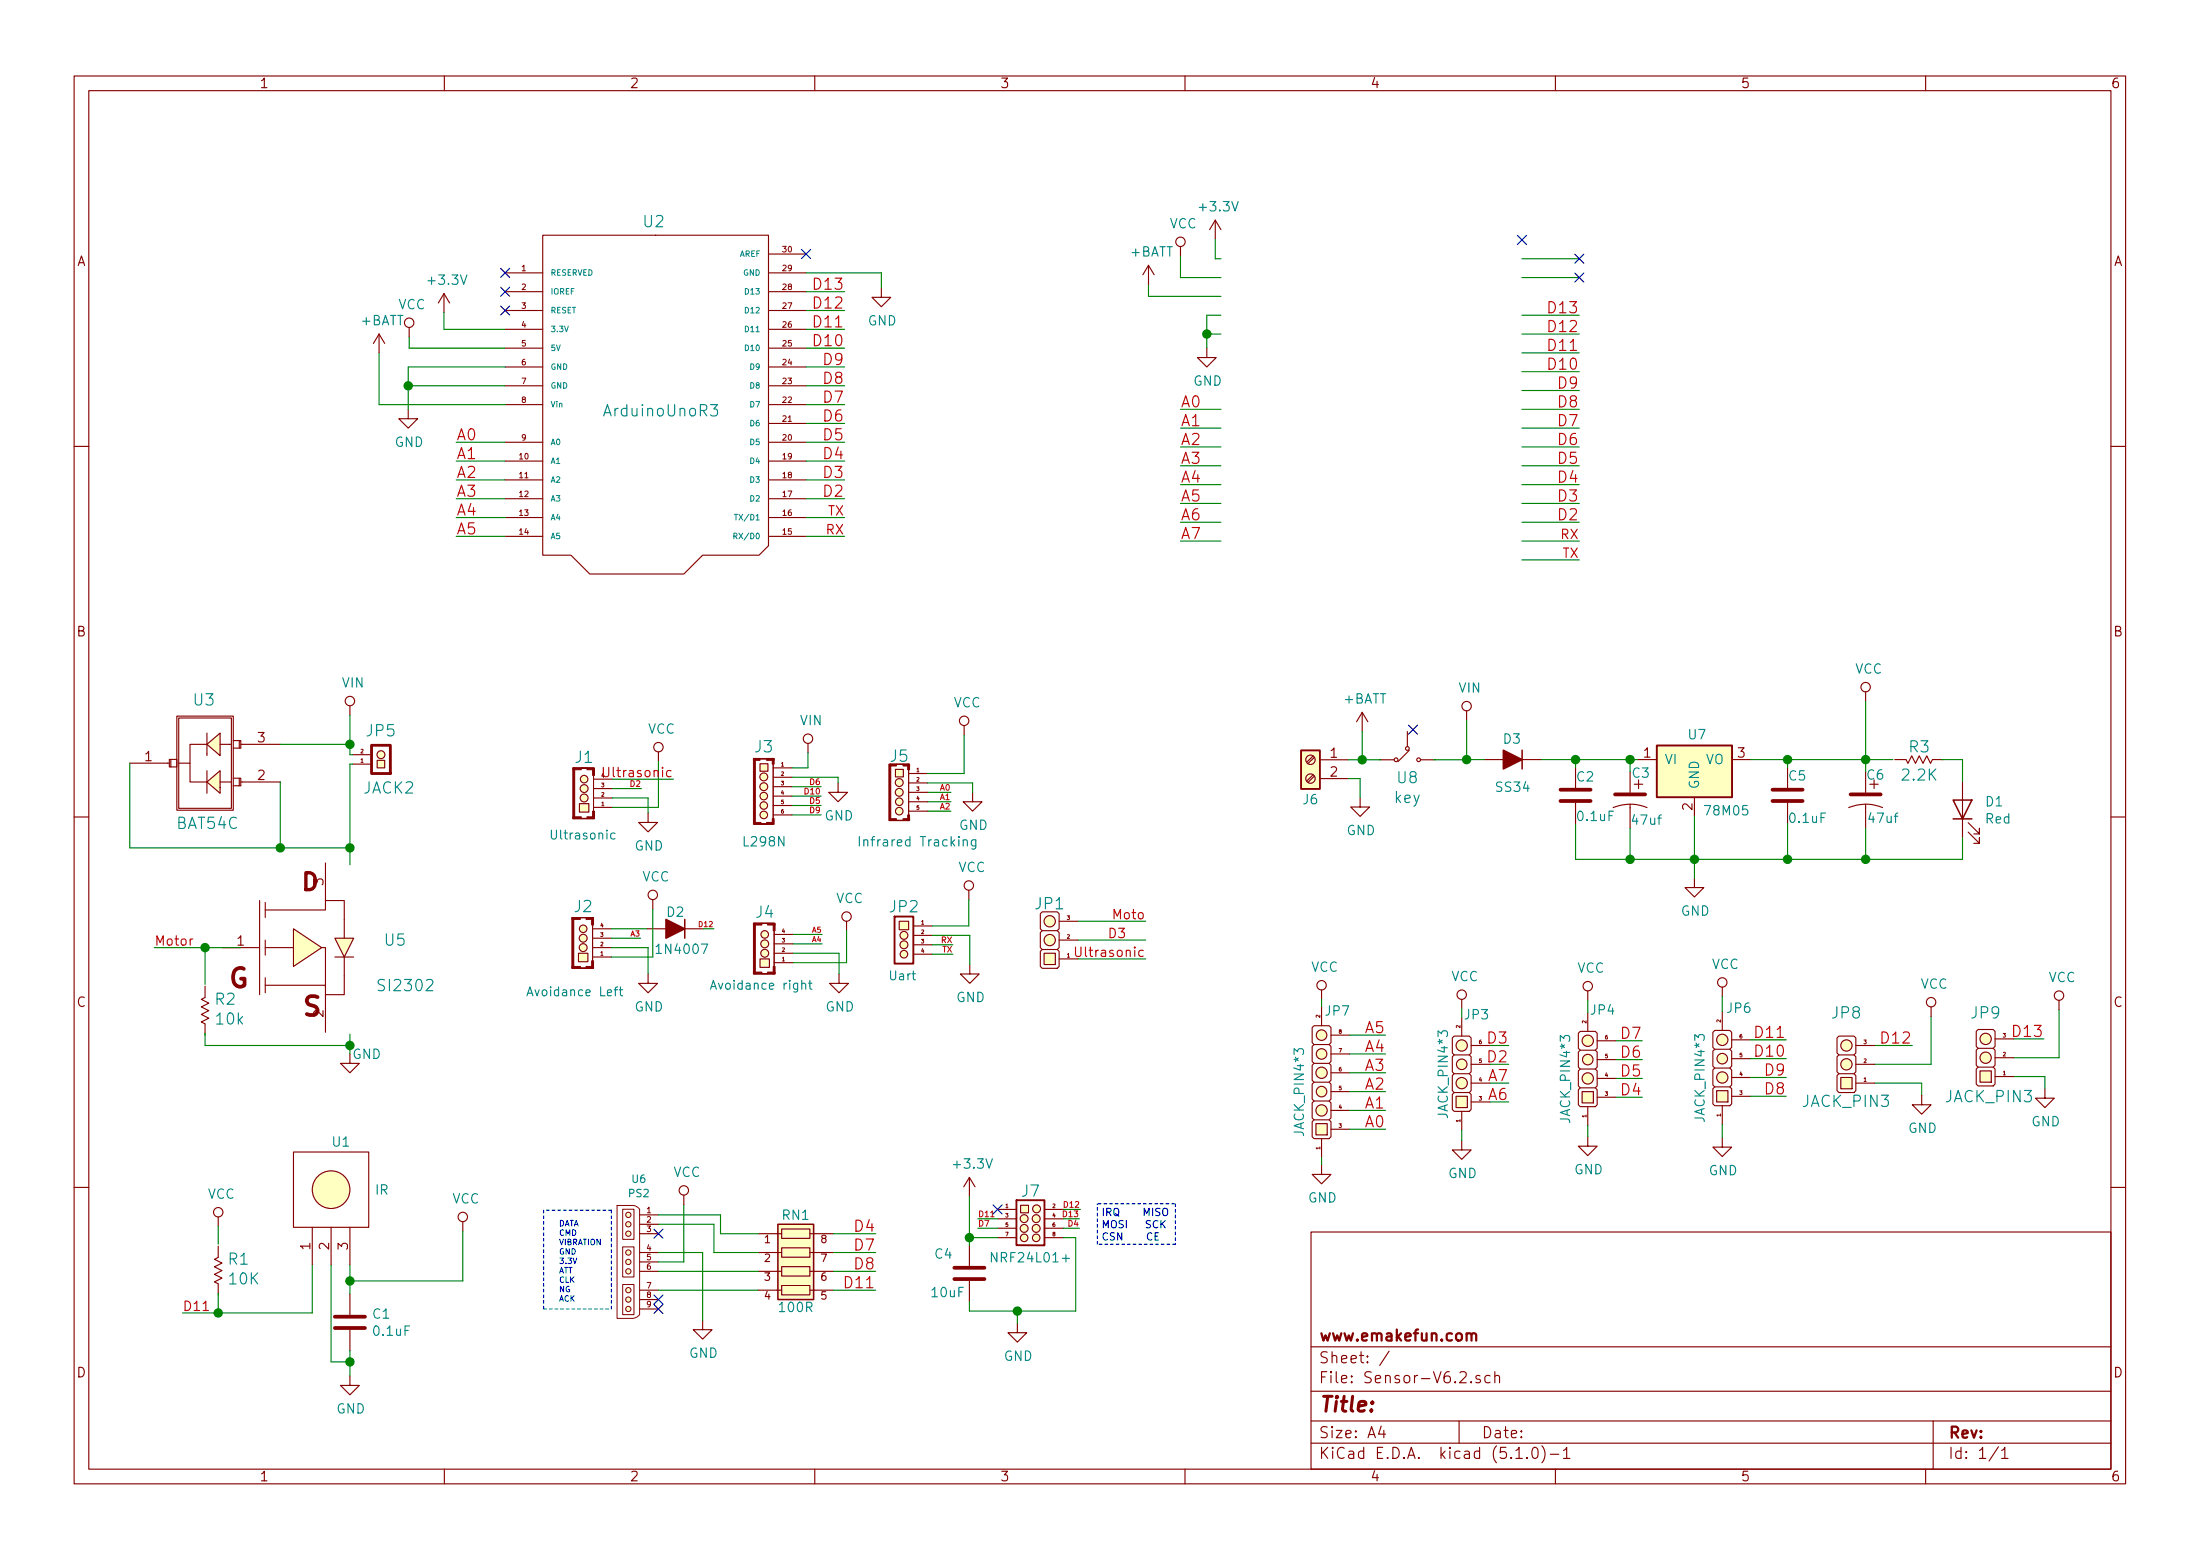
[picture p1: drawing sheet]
<svg xmlns="http://www.w3.org/2000/svg" width="297mm" height="210mm" viewBox="0 0 297 210" stroke-linecap="round" stroke-linejoin="round" font-family="sans-serif">
<g fill="none" stroke="#840000" stroke-width=".15">
<path d="M10 10.3h277v189.9h-277zM12 12.2h273v186.1h-273zM60 10.3v1.9M110 10.3v1.9M160 10.3v1.9M210 10.3v1.9M260 10.3v1.9M59.9 39.6l-.7 1.3M59.9 39.6v2.6M59.9 39.6l.8 1.3M68.2 36.8h5.1M68.2 39.4h5.1"/>
<path d="M73.3 31.7h30.5v42l-1.3 1.2h-7.6l-2.6 2.6h-12.7l-2.5-2.6h-3.8zM103.8 36.8h5M103.8 39.4h5M103.8 34.3h5M119 38.9v1.2h1.3l-1.3 1.3-1.3-1.3h1.3M155.1 35.8l-.8 1.3M155.1 35.8v2.5M155.1 35.8l.7 1.3M159.4 33.3v1.2M164.1 29.7l-.8 1.3M164.1 29.7v2.6M164.1 29.7l.7 1.3"/>
<path d="M51.2 45.1l-.8 1.2M51.2 45.1v2.5M51.2 45.1l.7 1.2M55.1 55.2v1.3h1.3l-1.3 1.3-1.3-1.3h1.3M55.2 44.2v1.3M68.2 59.7h5.1M68.2 54.6h5.1M68.2 52.1h5.1M68.2 49.5h5.1M68.2 47h5.1M68.2 44.4h5.1M68.2 41.9h5.1"/>
<path d="M103.8 59.7h5M103.8 57.1h5M103.8 54.6h5M103.8 52.1h5M103.8 49.5h5M103.8 47h5M103.8 44.4h5M103.8 41.9h5M162.9 47v1.3h1.3l-1.3 1.2-1.2-1.2h1.2M10 60.2h2M68.2 62.2h5.1M68.2 64.8h5.1"/>
<path d="M68.2 67.3h5.1M68.2 69.8h5.1M68.2 72.4h5.1M103.8 62.2h5M103.8 64.8h5M103.8 67.3h5M103.8 69.8h5M103.8 72.4h5M285 60.2h2M23.9 96.6h7.6v12.7h-7.6zM24.1 96.9h7.1v12.2h-7.1zM27.9 98.9v3.1"/>
<path d="M31.5 99.9h1v1.1h-1M32.3 99.9v1.1M47.2 95.2v1.3M130.2 97.9v1.3M183.9 96.1l-.7 1.3M183.9 96.1v2.6M183.9 96.1l.8 1.3M190 98.7v2M198 95.9v1.3M251.9 93.4v1.2M10 110.3h2M17.5 103h5.4"/>
<path d="M22.9 102.5h1v1h-1zM23.1 102.5v1M24.1 103h1.6v2.5h2.2M27.9 100.5l1.8-1.6v3.1zM27.9 105.5l1.8-1.5v3.1zM27.9 100.5h-2.2v2.5M27.9 104v3.1M29.7 105.5h1.5M29.7 100.5h1.5M31.5 105h1v1M31.5 106h.8M32.3 106h.2z"/>
<path d="M32.3 105v1M32.5 105.5h5.3M32.5 100.5h5.3M43.9 116.5v5M47.6 103.1h2.6M47.6 101.8h2.6M50.9 102.6h1v1h-1zM78.2 108.5h1.3v1.1h-1.3zM80.1 109h2.6M80.1 107.7h2.6M80.1 106.4h2.6M80.1 105.2h2.6"/>
<path d="M87.5 109.7v1.3h1.3l-1.3 1.3-1.3-1.3h1.3M88.9 101.5v1.2M102.6 103.1h1.1v1h-1.1zM104.4 103.6h2.5M104.4 104.9h2.5M104.4 106.2h2.5M104.4 107.4h2.5M104.4 108.7h2.5M104.4 110h2.5M109.1 100.3v1.3M113.2 105.7v1.2h1.2l-1.2 1.3-1.3-1.3h1.3M120.9 103.8h1.1v1h-1.1z"/>
<path d="M122.7 104.4h2.5M122.7 105.7h2.5M122.7 106.9h2.5M122.7 108.2h2.5M122.7 109.5h2.5M131.3 106.9v1.3h1.3l-1.3 1.3-1.3-1.3h1.3M177.3 104.6l-.9 .8M177.3 102l-.9 .9M177.5 104.7l-.9 .9M177.5 102.2l-.9 .8M178.2 102.5h3.8M178.2 105.1h3.8"/>
<path d="M183.6 107.6v1.3h1.3l-1.3 1.3-1.2-1.3h1.2M186.2 102.5h2M190.3 101.3l-1.6 1.5M191.8 102.5h2M200.4 102.5h7.7M212.7 103.5v2.8M212.7 108.4v2.7M217.8 109a5.9 5.9 0 0 1 4.6 0M220.1 108.5v.5zM220.1 104.2v2.8M220.1 109v2.8M221.2 102.5h2.5"/>
<path d="M228.8 118.5v1.3h1.2l-1.2 1.3-1.3-1.3h1.3M228.8 107.6v2.5M233.9 102.5h2.5M241.4 103.5v2.8M241.4 108.4v2.7M249.6 109a5.9 5.9 0 0 1 4.6 0M251.9 108.5v.5zM251.9 104.2v2.8M251.9 109v2.8M255.8 102.5h1.6l.2 .5 .5-1 .5 1 .5-1 .5 1 .5-1 .6 1 .2-.5h1.5M265 105.4v7.6M265.7 112.3l1.6 1.5v-.8v.8h-.8"/>
<path d="M265.7 111l1.6 1.5v-.7v.7h-.8M285 110.3h2M27.7 134.6l-.5 .3 1 .5-1 .5 1 .5-1 .5 1 .5-1 .5 .5 .3M27.7 133.1v1.5M27.7 138.2v1.5M30 127.9h5.1M35.1 121.5v12.7M35.8 127.9h3.8M35.8 121.8v2M35.8 126.9v2M35.8 131.9v2.1M35.8 133h8.1v6.3"/>
<path d="M39.6 125.3l3.8 2.6-3.8 2.5zM43.4 127.9h.5v5.3M43.9 121.5h2.6v5.1M43.9 121.5v1.3h-8.1M45.2 126.6h2.6l-1.3 2.6zM45.2 129.2h2.6M46.5 129.2v5h-2.6M78.1 128.6h1.3v1.2h-1.3zM80 129.2h2.5M80 127.9h2.5M80 126.6h2.5M80 125.3h2.5"/>
<path d="M87.4 125.3h7.6M87.5 131.4v1.3h1.3l-1.3 1.3-1.3-1.3h1.3M88.1 121.4v1.3M102.6 129.4h1.3v1.2h-1.3zM104.5 129.9h2.6M104.5 128.6h2.6M104.5 127.4h2.6M104.5 126.1h2.6M113.3 131.4v1.3h1.3l-1.3 1.3-1.3-1.3h1.3M114.3 124.3v1.3M121.4 124.3h1.3v1.2h-1.3zM123.3 125h2.6"/>
<path d="M123.3 126.2h2.6M123.3 127.5h2.6M123.3 128.8h2.6M130.8 120.1v1.3M130.9 130.2v1.2h1.3l-1.3 1.3-1.2-1.3h1.2M140.5 128.4l.2-.3h2l.3 .3v2l-.3 .3h-2l-.2-.3zM140.7 125.6l-.2-.3v-2l.2-.2h2l.3 .2v2l-.3 .3M140.7 128.1l-.2-.2v-2l.2-.3h2l.3 .3v2l-.3 .2M141 128.6h1.5v1.6h-1.5zM143 129.4h2.5M143 126.9h2.5M143 124.3h2.5"/>
<path d="M178.4 133.6v1.3M178.4 135.9v2.5M179.7 139.7h2.5M197.4 134.9v1.2M197.4 137.3v2.5M214.4 133.7v1.3M214.4 136.6v2.6M232.5 133.2v1.3M232.5 136.5v2.6M260.7 135.9v1.3M278 135v1.3M39.6 155.5h10.2v10.1h-10.2z"/>
<path d="M47.2 142.2v1.3h1.3l-1.3 1.3-1.2-1.3h1.2M130.9 158.9l-.8 1.3M130.9 158.9v2.5M130.9 158.9l.7 1.3M177.2 151.4l.2-.3h2.1l.2 .3v2l-.2 .3h-2.1l-.2-.3zM177.4 141l-.2-.3v-2l.2-.3h2.1l.2 .3v2l-.2 .3M177.4 143.5l-.2-.2v-2.1l.2-.2h2.1l.2 .2v2.1l-.2 .2M177.4 146l-.2-.2v-2l.2-.3h2.1l.2 .3v2l-.2 .2M177.4 148.6l-.2-.3v-2l.2-.3h2.1l.2 .3v2l-.2 .3M177.4 151.1l-.2-.2v-2.1l.2-.2h2.1l.2 .2v2.1l-.2 .2M177.7 151.6h1.5v1.6h-1.5zM178.4 157.2v1.3h1.3l-1.3 1.3-1.2-1.3h1.2"/>
<path d="M178.4 153.7v2.5M179.7 152.4h2.5M179.7 149.9h2.5M179.7 147.3h2.5M179.7 144.8h2.5M179.7 142.2h2.5M196.1 147.7l.2-.3h2.1l.2 .3v2l-.2 .3h-2.1l-.2-.3zM196.3 142.4l-.2-.3v-2l.2-.3h2.1l.2 .3v2l-.2 .3M196.3 144.9l-.2-.3v-2l.2-.2h2.1l.2 .2v2l-.2 .3M196.3 147.4l-.2-.2v-2l.2-.3h2.1l.2 .3v2l-.2 .2M196.6 147.9h1.5v1.6h-1.5zM197.4 153.9v1.3h1.2l-1.2 1.3-1.3-1.3h1.3"/>
<path d="M197.4 150v2.5M198.6 148.7h2.6M198.6 146.2h2.6M198.6 143.6h2.6M198.6 141.1h2.6M213.1 147.1l.3-.3h2l.2 .3v2l-.2 .2h-2l-.3-.2zM213.4 141.7l-.3-.2v-2.1l.3-.2h2l.2 .2v2.1l-.2 .2M213.4 144.3l-.3-.3v-2l.3-.3h2l.2 .3v2l-.2 .3M213.4 146.8l-.3-.2v-2.1l.3-.2h2l.2 .2v2.1l-.2 .2M213.6 147.3h1.5v1.5h-1.5zM214.4 153.4v1.3h1.2l-1.2 1.3-1.3-1.3h1.3M214.4 149.3v2.6"/>
<path d="M215.6 148.1h2.6M215.6 145.5h2.6M215.6 143h2.6M215.6 140.5h2.6M231.3 146.9l.2-.2h2.1l.2 .2v2.1l-.2 .2h-2.1l-.2-.2zM231.5 141.6l-.2-.3v-2l.2-.2h2.1l.2 .2v2l-.2 .3M231.5 144.1l-.2-.2v-2l.2-.3h2.1l.2 .3v2l-.2 .2M231.5 146.7l-.2-.3v-2l.2-.3h2.1l.2 .3v2l-.2 .3M231.8 147.2h1.5v1.5h-1.5zM232.5 153.5v1.3h1.3l-1.3 1.3-1.2-1.3h1.2M232.5 149.2v2.6M233.8 147.9h2.5"/>
<path d="M233.8 145.4h2.5M233.8 142.9h2.5M233.8 140.3h2.5M248 145.2l.3-.3h2l.3 .3v2l-.3 .2h-2l-.3-.2zM248.3 142.4l-.3-.3v-2l.3-.3h2l.3 .3v2l-.3 .3M248.3 144.9l-.3-.3v-2l.3-.2h2l.3 .2v2l-.3 .3M248.5 145.4h1.6v1.5h-1.6zM250.6 146.2h2.5M250.6 143.6h2.5M250.6 141.1h2.5M259.5 147.8v1.3h1.2l-1.2 1.3-1.3-1.3h1.3M266.8 144.3l.3-.3h2l.3 .3v2l-.3 .3h-2l-.3-.3z"/>
<path d="M267.1 141.5l-.3-.3v-2l.3-.3h2l.3 .3v2l-.3 .3M267.1 144l-.3-.2v-2.1l.3-.2h2l.3 .2v2.1l-.3 .2M267.3 144.5h1.6v1.5h-1.6zM269.4 145.3h2.5M269.4 142.7h2.5M269.4 140.2h2.5M276.1 146.9v1.3h1.3l-1.3 1.3-1.3-1.3h1.3M10 160.2h2M29.5 169.7l-.5 .2 1 .6-1 .5 1 .5-1 .5 1 .5-1 .5 .5 .2v1.6M29.5 164.2v1.3M29.5 168.2v1.5M42.2 165.6v5.1"/>
<path d="M44.7 165.6v5.1M47.2 165.6v5.1M47.2 174.6v2.8M47.2 179.5v2.8M62.5 164.9v1.2M86.4 164h2.5M86.4 165.2h2.5M86.4 166.5h2.5M86.4 169h2.5M86.4 170.3h2.5M86.4 171.6h2.5M86.4 174.1h2.5"/>
<path d="M86.4 175.4h2.5M86.4 176.7h2.5M92.3 161.3v1.3M94.9 178.2v1.2h1.2l-1.2 1.3-1.3-1.3h1.3M102.4 166.5h3.1M102.4 169h3.1M102.4 171.6h3.1M102.4 174.1h3.1M105.5 165.9h3.8v1.2h-3.8zM105.5 168.4h3.8v1.3h-3.8zM105.5 170.9h3.8v1.3h-3.8zM105.5 173.5h3.8v1.2h-3.8z"/>
<path d="M109.3 166.5h3.2M109.3 169h3.2M109.3 171.6h3.2M109.3 174.1h3.2M130.9 168v2.8M130.9 172.9v2.8M134.7 163.2h2.5M134.7 164.5h2.5M134.7 165.8h2.5M134.7 167h2.5M137.4 178.6v1.3h1.2l-1.2 1.2-1.3-1.2h1.3M137.8 162.7h1.1v1h-1.1z"/>
<path d="M141 163.2h2.6M141 164.5h2.6M141 165.8h2.6M141 167h2.6M177 166.3h108v32h-108zM285 160.2h2M47.2 185.7v1.3h1.3l-1.3 1.2-1.2-1.2h1.2M60 198.3v1.9M110 198.3v1.9M160 198.3v1.9M177 194.8h108M177 191.8h108"/>
<path d="M177 187.8h108M177 181.8h108M186.5 192.5l-.4 1h1M186.8 193v1M187.6 182.3l-1.3 2M197 191.8v3M198.6 186.5v.1v-.1v.1M199.8 185.7l-.3-.1-.2 .3a.48 .48 0 0 0 .5 .3l.1 .1-.1 .2-.1 .1-.4-.1M201.2 185.7a.48 .48 0 0 0-.6 0l-.1 .2 .1 .6a.48 .48 0 0 0 .6 0M201.8 185.7a.39 .39 0 0 1 .7 .1v.8M201.8 185.1v1.5M204.7 196.8h.8"/>
<path d="M206.2 196.7v.1l-.1-.1h.1v.1M207 195.4a.37 .37 0 0 1 .6 .2l.1 .3a.72 .72 0 0 1-.4 .9l-.3-.1a1.26 1.26 0 0 1 0-1.3zM208.2 195.1a1.71 1.71 0 0 1 0 2.3M209.3 196.3h1.2M210 198.3v1.9M211.1 195.8l.3-.3 .1-.2v1.5M211.1 196.8h.9M260 198.3v1.9M261 191.8v6.5M269.8 195.2l-1.2 2M270.3 195.8l.3-.3 .1-.2v1.5M270.3 196.8h.8"/>
<circle cx="159.4" cy="32.6" r=".63"/>
<circle cx="55.2" cy="43.6" r=".63"/>
<circle cx="47.2" cy="94.6" r=".63"/>
<circle cx="109.1" cy="99.7" r=".63"/>
<circle cx="130.2" cy="97.3" r=".63"/>
<circle cx="198" cy="95.3" r=".63"/>
<circle cx="251.9" cy="92.7" r=".63"/>
<circle cx="51.4" cy="101.8" r=".53"/>
<circle cx="78.9" cy="106.4" r=".53"/>
<circle cx="78.9" cy="107.7" r=".53"/>
<circle cx="78.9" cy="105.2" r=".51"/>
<circle cx="88.9" cy="100.8" r=".63"/>
<circle cx="103.1" cy="106.2" r=".53"/>
<circle cx="103.1" cy="104.8" r=".53"/>
<circle cx="103.1" cy="110" r=".51"/>
<circle cx="103.1" cy="107.4" r=".51"/>
<circle cx="103.1" cy="108.7" r=".51"/>
<circle cx="121.4" cy="106.9" r=".53"/>
<circle cx="121.4" cy="105.6" r=".53"/>
<circle cx="121.4" cy="109.5" r=".51"/>
<circle cx="121.4" cy="108.2" r=".51"/>
<circle cx="130.8" cy="119.5" r=".63"/>
<circle cx="176.9" cy="105.1" r=".63"/>
<circle cx="176.9" cy="102.5" r=".63"/>
<circle cx="188.5" cy="102.5" r=".25"/>
<circle cx="190" cy="101" r=".25"/>
<circle cx="191.5" cy="102.5" r=".25"/>
<circle cx="78.7" cy="126.6" r=".53"/>
<circle cx="78.7" cy="127.9" r=".53"/>
<circle cx="78.7" cy="125.3" r=".51"/>
<circle cx="88.1" cy="120.8" r=".63"/>
<circle cx="103.3" cy="127.4" r=".53"/>
<circle cx="103.3" cy="128.6" r=".53"/>
<circle cx="103.3" cy="126.1" r=".51"/>
<circle cx="114.3" cy="123.7" r=".63"/>
<circle cx="122" cy="126.2" r=".53"/>
<circle cx="122" cy="127.5" r=".53"/>
<circle cx="122" cy="128.8" r=".51"/>
<circle cx="141.7" cy="124.3" r=".76"/>
<circle cx="141.7" cy="126.9" r=".76"/>
<circle cx="178.4" cy="133" r=".63"/>
<circle cx="178.4" cy="139.7" r=".71"/>
<circle cx="197.4" cy="134.2" r=".63"/>
<circle cx="214.4" cy="133.1" r=".63"/>
<circle cx="232.5" cy="132.6" r=".63"/>
<circle cx="260.7" cy="135.2" r=".63"/>
<circle cx="278" cy="134.4" r=".63"/>
<circle cx="178.4" cy="144.8" r=".76"/>
<circle cx="178.4" cy="149.9" r=".76"/>
<circle cx="178.4" cy="147.3" r=".71"/>
<circle cx="178.4" cy="142.2" r=".71"/>
<circle cx="197.4" cy="141.1" r=".76"/>
<circle cx="197.4" cy="146.2" r=".76"/>
<circle cx="197.4" cy="143.6" r=".71"/>
<circle cx="214.4" cy="140.5" r=".76"/>
<circle cx="214.4" cy="145.5" r=".76"/>
<circle cx="214.4" cy="143" r=".71"/>
<circle cx="232.5" cy="140.3" r=".76"/>
<circle cx="232.5" cy="145.4" r=".76"/>
<circle cx="232.5" cy="142.9" r=".71"/>
<circle cx="249.3" cy="143.6" r=".76"/>
<circle cx="249.3" cy="141.1" r=".76"/>
<circle cx="268.1" cy="142.7" r=".76"/>
<circle cx="268.1" cy="140.2" r=".76"/>
<circle cx="29.5" cy="163.6" r=".63"/>
<circle cx="44.7" cy="160.5" r="2.54"/>
<circle cx="62.5" cy="164.2" r=".63"/>
<circle cx="92.3" cy="160.6" r=".63"/>
<circle cx="138.3" cy="165.8" r=".53"/>
<circle cx="138.3" cy="164.5" r=".53"/>
<circle cx="138.3" cy="167.1" r=".51"/>
<circle cx="139.9" cy="165.8" r=".53"/>
<circle cx="139.9" cy="164.5" r=".53"/>
<circle cx="139.9" cy="167.1" r=".51"/>
<circle cx="140" cy="163.1" r=".53"/>
</g>
<path d="M198 180.1a.41 .41 0 0 1 .7 0v.8M198.7 180.1v-.1a.37 .37 0 0 1 .6 .1v.8" fill="none" stroke="#840000" stroke-width=".3"/>
<path d="M99.1 72.4l.3-.1 .1-.3h-.4v.7M99.1 69.4h.5M99.3 72.4l.2 .3M99.4 69.4v.8" fill="none" stroke="#008484" stroke-width=".14"/>
<g fill="none" stroke="#008484" stroke-width=".15">
<path d="M95.9 54.6h1l-.5 .6h.3a.62 .62 0 0 1 0 .9h-.5l-.3-.1M83 112.5l-.3-.1-.3 .2v.4l.2 .2h.4M116 112.9v1.3M130 113.5l.1-.1a.31 .31 0 0 1 .5 .1v.7M131.7 113.3v1.2l-.2 .1-.3-.1M131.7 113.4l-.3-.1-.3 .3v.3l.2 .2h.4M82.9 133.6h.5M83.4 133.2l-.3 .1v1.1M83.6 133.6h.5M83.8 133.2v1v.1l.3 .1M95.9 133.5l.4-1.2 .4 1.2M108.3 132.8a.3 .3 0 0 1 .5 .1v.6"/>
<path d="M109.2 132.7h.4M109.3 132.3v1l.1 .1 .2 .1"/>
</g>
<g fill="none" stroke="#008400" stroke-width=".15">
<path d="M108.8 39.4h5.2M108.8 36.8h10.2v2.1M155.1 38.3v1.7h9.7M159.4 34.5v3h5.4M164.1 32.3v2.6h.7M205.5 34.9h7.7M205.5 37.5h7.7M51.2 47.6v7h17M55.1 52.1h13.1M55.2 45.5v1.5h13M59.9 42.2v2.2h8.3M61.6 59.7h6.6"/>
<path d="M68.2 49.5h-13.1v5.7M108.8 47h5.2M108.8 44.4h5.2M108.8 59.7h5.2M108.8 57.1h5.2M108.8 54.6h5.2M108.8 52.1h5.2M108.8 49.5h5.2M108.8 41.9h5.2M159.4 55.2h5.4M159.4 57.8h5.4M162.9 45.1h1.9"/>
<path d="M164.8 42.5h-1.9v4.5M205.5 42.5h7.7M205.5 45.1h7.7M205.5 47.6h7.7M205.5 50.2h7.7M205.5 52.7h7.7M205.5 55.2h7.7M205.5 57.8h7.7M61.6 67.3h6.6M61.6 69.8h6.6M61.6 72.4h6.6M61.6 64.8h6.6"/>
<path d="M61.6 62.2h6.6M108.8 67.3h5.2M108.8 69.8h5.2M108.8 72.4h5.2M108.8 64.8h5.2M108.8 62.2h5.2M159.4 60.3h5.4M159.4 62.9h5.4M159.4 65.4h5.4M159.4 67.9h5.4M159.4 70.5h5.4M159.4 73h5.4"/>
<path d="M205.5 75.6h7.7M205.5 60.3h7.7M205.5 62.9h7.7M205.5 65.4h7.7M205.5 67.9h7.7M205.5 70.5h7.7M205.5 73h7.7M47.2 96.5v5.3h.4M130.2 99.2v5.2h-5M183.9 98.7v3.8M198 97.2v5.3h-4.4M251.9 94.6v9.6"/>
<path d="M17.5 103v11.4h29.7M37.8 105.5v8.9M37.8 100.5h9.4M47.6 103.1h-.4v13.6M82.7 106.4h3.9M82.7 107.7h4.8v2M82.7 105.2h8.2M88.9 102.7v6.3h-6.2M106.9 106.2h4M106.9 110h4M106.9 108.7h4M106.9 107.4h4"/>
<path d="M106.9 104.9h6.3v.8M109.1 101.6v2h-2.2M125.2 106.9h3.2M125.2 108.2h3.2M125.2 109.5h3.2M125.2 105.7h6.1v1.2M182 102.5h4.5M182 105.1h1.6v2.5M198 102.5h2.4M208.1 102.5h13.1M212.7 102.5v1M212.7 111.1v4.9h52.3v-3"/>
<path d="M220.1 102.5v1.7M220.1 111.8v4.2M228.8 110.1v8.4M236.4 102.5h19.2M241.4 102.5v1M241.4 111.1v4.9M251.9 111.8v4.2M262.2 102.5h2.8v2.9M20.8 127.9h11.7M27.7 139.4v1.7h19.5v-1.5M27.7 127.9v4.9M82.5 127.9h5v3.5"/>
<path d="M82.5 126.6h4M82.5 125.3h4.9M88.1 122.7v6.5h-5.6M107.1 127.4h3.9M107.1 126.1h3.9M107.1 128.6h6.2v2.8M114.3 125.6v4.3h-7.2M125.9 128.8h2.8M125.9 126.2h5v4M125.9 127.5h2.8M130.8 121.4v3.6h-4.9M145.5 124.3h9.2"/>
<path d="M145.5 129.4h9.2M145.5 126.9h9.2M178.4 134.9v1M182.2 139.7h4.9M214.4 135v1.6M232.5 134.5v2M260.7 137.2v6.4h-7.6M278 136.3v6.4h-6.1M178.4 156.2v1M182.2 152.4h4.9M182.2 142.2h4.9M182.2 144.8h4.9"/>
<path d="M182.2 147.3h4.9M182.2 149.9h4.9M197.4 152.5v1.4M214.4 151.9v1.5M218.2 140.5h3.5M218.2 148.1h3.5M218.2 145.5h3.5M218.2 143h3.5M232.5 151.8v1.7M236.3 147.9h4.9M236.3 140.3h4.9M236.3 142.9h4.9"/>
<path d="M236.3 145.4h4.9M253.1 141.1h5.1M253.1 146.2h6.4v1.6M271.9 145.3h4.2v1.6M271.9 140.2h4.1M29.5 165.5v2.4M29.5 174.5v2.7M42.2 170.7v6.5h-17.6M44.7 170.7v13.1h2.5M47.2 170.7v3.9M62.5 166.1v6.8h-15.3M88.9 164h8.4v2.5h5.1"/>
<path d="M88.9 165.2h7.5v3.8h6M88.9 171.6h13.5M88.9 169h6v9.2M88.9 174.1h13.5M92.3 162.6v7.7h-3.4M112.5 171.6h5.7M112.5 169h5.7M112.5 166.5h5.7M112.5 174.1h5.7M130.9 167h3.8M130.9 161.4v6.6M132 165.8h2.7"/>
<path d="M132 164.5h2.7M137.4 176.9v1.7M143.6 167h1.6v9.9h-14.3v-1.2M143.6 165.8h2.1M143.6 164.5h2.1M143.6 163.2h2.3M47.2 182.3v3.4"/>
</g>
<g fill="#ffffc2" stroke="#ffffc2" stroke-width=".14">
<path d="M105 165.2h4.9v10.2h-4.9z"/>
<path d="M78.2 108.5h1.3v1.1h-1.3z"/>
<path d="M121.4 124.3h1.3v1.2h-1.3z"/>
<path d="M102.6 129.4h1.3v1.2h-1.3z"/>
<path d="M78.1 128.6h1.3v1.2h-1.3z"/>
<path d="M137.8 162.7h1.1v1h-1.1z"/>
<path d="M223.7 100.6h10.2v7h-10.2z"/>
<path d="M102.6 103.1h1.1v1h-1.1z"/>
<path d="M120.9 103.8h1.1v1h-1.1z"/>
<path d="M196.6 147.9h1.5v1.6h-1.5z"/>
<path d="M213.6 147.3h1.5v1.5h-1.5z"/>
<path d="M231.8 147.2h1.5v1.5h-1.5z"/>
<path d="M177.7 151.6h1.5v1.6h-1.5z"/>
<path d="M267.3 144.5h1.6v1.5h-1.6z"/>
<path d="M248.5 145.4h1.6v1.5h-1.6z"/>
<path d="M27.9 100.5l1.8-1.6v3.1z"/>
<path d="M27.9 105.5l1.8-1.5v3.1z"/>
<path d="M45.2 126.6h2.6l-1.3 2.6z"/>
<path d="M39.6 125.3l3.8 2.6-3.8 2.5z"/>
<path d="M50.9 102.6h1v1h-1z"/>
<path d="M141 128.6h1.5v1.6h-1.5z"/>
<path d="M175.7 101.3h2.5v5.2h-2.5z"/>
<circle cx="84.8" cy="176.7" r=".36"/>
<circle cx="84.8" cy="175.4" r=".36"/>
<circle cx="84.8" cy="174.1" r=".36"/>
<circle cx="84.8" cy="171.6" r=".36"/>
<circle cx="84.8" cy="170.3" r=".36"/>
<circle cx="84.8" cy="169" r=".36"/>
<circle cx="84.8" cy="166.5" r=".36"/>
<circle cx="84.8" cy="165.2" r=".36"/>
<circle cx="84.8" cy="164" r=".36"/>
<circle cx="78.9" cy="105.2" r=".51"/>
<circle cx="78.9" cy="106.4" r=".53"/>
<circle cx="78.9" cy="107.7" r=".53"/>
<circle cx="122" cy="128.8" r=".51"/>
<circle cx="122" cy="127.5" r=".53"/>
<circle cx="122" cy="126.2" r=".53"/>
<circle cx="44.7" cy="160.5" r="2.54"/>
<circle cx="103.3" cy="126.1" r=".51"/>
<circle cx="103.3" cy="127.4" r=".53"/>
<circle cx="103.3" cy="128.6" r=".53"/>
<circle cx="78.7" cy="125.3" r=".51"/>
<circle cx="78.7" cy="126.6" r=".53"/>
<circle cx="78.7" cy="127.9" r=".53"/>
<circle cx="138.3" cy="167.1" r=".51"/>
<circle cx="138.3" cy="165.8" r=".53"/>
<circle cx="138.3" cy="164.5" r=".53"/>
<circle cx="139.9" cy="167.1" r=".51"/>
<circle cx="139.9" cy="165.8" r=".53"/>
<circle cx="139.9" cy="164.5" r=".53"/>
<circle cx="140" cy="163.1" r=".53"/>
<circle cx="103.1" cy="110" r=".51"/>
<circle cx="103.1" cy="108.7" r=".51"/>
<circle cx="103.1" cy="107.4" r=".51"/>
<circle cx="103.1" cy="106.2" r=".53"/>
<circle cx="103.1" cy="104.8" r=".53"/>
<circle cx="121.4" cy="109.5" r=".51"/>
<circle cx="121.4" cy="108.2" r=".51"/>
<circle cx="121.4" cy="106.9" r=".53"/>
<circle cx="121.4" cy="105.6" r=".53"/>
<circle cx="197.4" cy="141.1" r=".76"/>
<circle cx="197.4" cy="143.6" r=".71"/>
<circle cx="197.4" cy="146.2" r=".76"/>
<circle cx="214.4" cy="140.5" r=".76"/>
<circle cx="214.4" cy="143" r=".71"/>
<circle cx="214.4" cy="145.5" r=".76"/>
<circle cx="232.5" cy="140.3" r=".76"/>
<circle cx="232.5" cy="142.9" r=".71"/>
<circle cx="232.5" cy="145.4" r=".76"/>
<circle cx="178.4" cy="139.7" r=".71"/>
<circle cx="178.4" cy="142.2" r=".71"/>
<circle cx="178.4" cy="144.8" r=".76"/>
<circle cx="178.4" cy="147.3" r=".71"/>
<circle cx="178.4" cy="149.9" r=".76"/>
<circle cx="268.1" cy="140.2" r=".76"/>
<circle cx="268.1" cy="142.7" r=".76"/>
<circle cx="249.3" cy="141.1" r=".76"/>
<circle cx="249.3" cy="143.6" r=".76"/>
<circle cx="51.4" cy="101.8" r=".53"/>
<circle cx="141.7" cy="124.3" r=".76"/>
<circle cx="141.7" cy="126.9" r=".76"/>
</g>
<g fill="none" stroke="#840000" stroke-width=".14">
<path d="M77.5 103.6h2.6v6.9h-2.6zM80.1 104.6v4.9M101.9 102.4h2.5v8.8h-2.5zM104.4 103.1v7.4M120.1 103.1h2.6v7.6h-2.6zM122.7 103.9v6.1M77.3 123.8h2.7v6.9h-2.7zM80 124.8v4.9M101.9 124.6h2.6v6.8h-2.6zM104.5 125.6v4.8M83.3 162.7h2.2l.5 .1 .4 .4v14.2l-.3 .3-.7 .2h-2.1zM84.1 173.3h1.5v4.1h-1.5z"/>
<path d="M84.1 168.3h1.5v4h-1.5zM84.1 163.2h1.5v4.1h-1.5z"/>
<circle cx="84.8" cy="164" r=".36"/>
<circle cx="84.8" cy="165.2" r=".36"/>
<circle cx="84.8" cy="166.5" r=".36"/>
<circle cx="84.8" cy="170.3" r=".36"/>
<circle cx="84.8" cy="174.1" r=".36"/>
<circle cx="84.8" cy="176.7" r=".36"/>
<circle cx="84.8" cy="169" r=".36"/>
<circle cx="84.8" cy="175.4" r=".36"/>
<circle cx="84.8" cy="171.6" r=".36"/>
</g>
<path d="M73.4 176.7h9.1M73.4 163.3v13.4M82.5 176.7v-13.4M82.5 163.3h-9.1M148.2 167.9v-5.4M148.3 162.5h10.4M158.7 167.9h-10.5M158.7 162.5v5.4" fill="none" stroke="#0000c2" stroke-width=".15" stroke-dasharray=".4 .4"/>
<path d="M205.5 101.2v2.6M263.7 108h2.5l-1.2 2.5zM263.7 110.5h2.5M92.5 124.1v2.5M105 165.2h4.9v10.2h-4.9z" fill="none" stroke="#840000" stroke-width=".2"/>
<g fill="none" stroke="#000084" stroke-width=".15">
<path d="M67.6 36.2l1.2 1.2M67.6 38.8l1.2 1.2M68.8 36.2l-1.2 1.2M68.8 38.8l-1.2 1.2M108.2 33.7l1.2 1.2M109.4 33.7l-1.2 1.2M204.9 31.8l1.2 1.2M206.1 31.8l-1.2 1.2M212.6 34.3l1.2 1.2M212.6 36.8l1.2 1.3M213.8 34.3l-1.2 1.2M213.8 36.8l-1.2 1.3"/>
<path d="M67.6 41.3l1.2 1.2M68.8 41.3l-1.2 1.2M190.2 97.9l1.2 1.2M191.4 97.9l-1.2 1.2M88.3 174.8l1.2 1.2M88.3 176l1.2 1.3M88.3 165.9l1.2 1.2M89.5 174.8l-1.2 1.2M89.5 176l-1.2 1.3M89.5 165.9l-1.2 1.2M134.1 162.6l1.2 1.2M135.3 162.6l-1.2 1.2"/>
</g>
<g fill="#840000" stroke="#840000" stroke-width=".14">
<path d="M77.3 103.6h1.2v.3h-1.2z"/>
<path d="M77.3 103.6h.3v6.9h-.3z"/>
<path d="M78.5 110.4l.8 .1z"/>
<path d="M77.3 110.2h1.2v.3h-1.2z"/>
<path d="M79.2 103.6h1.1v.3h-1.1z"/>
<path d="M79.2 110.2h1.1v.3h-1.1z"/>
<path d="M80 103.8h.3v.8h-.3z"/>
<path d="M80 109.5h.3v1h-.3z"/>
<path d="M101.7 124.6h1.2v.2h-1.2z"/>
<path d="M101.7 124.6h.3v6.8h-.3z"/>
<path d="M102.8 131.4h.9z"/>
<path d="M101.7 131.2h1.2v.2h-1.2z"/>
<path d="M103.6 124.6h1v.2h-1z"/>
<path d="M103.6 131.2h1v.2h-1z"/>
<path d="M104.4 124.7h.2v.9h-.2z"/>
<path d="M104.4 130.4h.2v1h-.2z"/>
<path d="M77.2 123.8h1.2v.3h-1.2z"/>
<path d="M77.2 123.8h.3v6.9h-.3z"/>
<path d="M78.3 130.6l.8 .1z"/>
<path d="M77.2 130.4h1.2v.3h-1.2z"/>
<path d="M79.1 123.8h1v.3h-1z"/>
<path d="M79.1 130.4h1v.3h-1z"/>
<path d="M79.9 123.9h.2v.9h-.2z"/>
<path d="M79.9 129.7h.2v1h-.2z"/>
<path d="M101.7 102.4h.3v8.8h-.3z"/>
<path d="M101.9 111h.8v.2h-.8z"/>
<path d="M102.6 102.4h.9z"/>
<path d="M101.7 102.4h.9v.2h-.9z"/>
<path d="M102.7 111.2h.9z"/>
<path d="M103.5 111h.9v.2h-.9z"/>
<path d="M104.3 110.5h.2v.7h-.2z"/>
<path d="M104.3 102.4h.2v.7h-.2z"/>
<path d="M103.5 102.4h1v.2h-1z"/>
<path d="M120 103.1h.3v7.6h-.3z"/>
<path d="M120.1 110.5h.9v.2h-.9z"/>
<path d="M121 110.7h.9z"/>
<path d="M121.9 110.5h.9v.2h-.9z"/>
<path d="M122.6 110h.2v.7h-.2z"/>
<path d="M122.6 103.1h.2v.8h-.2z"/>
</g>
<path d="M175.7 101.3h2.5v5.2h-2.5zM223.7 100.6h10.2v7h-10.2zM120.8 123.7h2.5v6.3h-2.5zM137.3 162h3.7v6.1l-3.8-.1z" fill="none" stroke="#840000" stroke-width=".25"/>
<path d="M210.7 108.1h4.1M210.7 106.6h4.1M218.1 107.2h4M239.3 108.1h4.1M239.3 106.6h4.1M249.9 107.2h4M45.2 179.2h4.1M45.2 177.7h4.1M128.9 172.6h4M128.9 171.1h4" fill="none" stroke="#840000" stroke-width=".51"/>
<g fill="#008400" stroke="#008400" stroke-width=".25">
<circle cx="47.2" cy="183.8" r=".51"/>
<circle cx="55.1" cy="52.1" r=".51"/>
<circle cx="241.4" cy="116" r=".51"/>
<circle cx="251.9" cy="116" r=".51"/>
<circle cx="251.9" cy="102.5" r=".51"/>
<circle cx="241.4" cy="102.5" r=".51"/>
<circle cx="29.5" cy="177.2" r=".51"/>
<circle cx="47.2" cy="172.9" r=".51"/>
<circle cx="228.8" cy="116" r=".51"/>
<circle cx="137.4" cy="176.9" r=".51"/>
<circle cx="130.9" cy="167" r=".51"/>
<circle cx="162.9" cy="45.1" r=".51"/>
<circle cx="47.2" cy="141.1" r=".51"/>
<circle cx="27.7" cy="127.9" r=".51"/>
<circle cx="37.8" cy="114.4" r=".51"/>
<circle cx="47.2" cy="100.5" r=".51"/>
<circle cx="47.2" cy="114.4" r=".51"/>
<circle cx="220.1" cy="116" r=".51"/>
<circle cx="220.1" cy="102.5" r=".51"/>
<circle cx="212.7" cy="102.5" r=".51"/>
<circle cx="198" cy="102.5" r=".51"/>
<circle cx="183.9" cy="102.5" r=".51"/>
</g>
<path d="M133.8 164.2h.4" fill="none" stroke="#c20000" stroke-width=".14"/>
<path d="M154.5 164.1v-1l.3 .7 .3-.7v1M155.5 166.4a.47 .47 0 0 0-.6 .4 .47 .47 0 0 0 .4 .6l.2-.1M155.6 163.1v1M156 166.8h.3M156.4 166.4h-.4v1h.4M156.6 163.1h-.4h-.1v.3l.4 .2 .1 .2-.2 .3-.4-.1M156.7 164.7v1M156.9 165.1l.4 .6M157 163.2l.2-.1a.35 .35 0 0 1 .5 .3v.3a.33 .33 0 0 1-.4 .4 .33 .33 0 0 1-.3-.4zM157.3 164.7l-.6 .6" fill="none" stroke="#0000c2" stroke-width=".15"/>
<path d="M50.2 100.6h2.5v3.8h-2.5z" fill="none" stroke="#840000" stroke-width=".38"/>
<g fill="#840000" stroke="#840000" stroke-width=".2">
<path d="M89.9 124.1l2.6 1.2-2.6 1.3z"/>
<path d="M203 101.2l2.5 1.3-2.5 1.3z"/>
</g>
<path d="M81.5 103.6v1l.2 .2h.3l.2-.2v-1M26 126.7l-.2 .1-.1 .1M145.2 127.8v1l.3 .3h.2l.2-.3v-1" fill="none" stroke="#c20000" stroke-width=".15"/>
<g font-size="3.5" fill="#840000">
<text x="30.9" y="133.3">G</text>
<text x="41" y="137.1">S</text>
</g>
<text font-size="3.2" fill="#840000" x="40.8" y="120.2">D</text>
<text font-size="2.8" fill="#840000" x="178" y="190.5">Title:</text>
<g font-size="2.1" fill="#008484">
<text x="86.9" y="30.7">U2</text>
<text x="81.8" y="56.2">ArduinoUnoR3</text>
<text x="26.2" y="95.2">U3</text>
<text x="49.5" y="99.4">JP5</text>
<text x="102" y="101.5">J3</text>
<text x="257.8" y="101.5">R3</text>
<text x="49" y="107.1">JACK2</text>
<text x="77.7" y="103">J1</text>
<text x="120.2" y="102.8">J5</text>
<text x="188.7" y="105.7">U8</text>
<text x="256.9" y="105.4">2.2K</text>
<text x="23.9" y="111.9">BAT54C</text>
<text x="188.3" y="108.4">key</text>
<text x="77.6" y="123.1">J2</text>
<text x="102.1" y="123.9">J4</text>
<text x="120.2" y="123.1">JP2</text>
<text x="139.8" y="122.7">JP1</text>
<text x="52" y="127.6">U5</text>
<text x="29.1" y="135.6">R2</text>
<text x="51.4" y="133.8">SI2302</text>
<text x="247.4" y="137.5">JP8</text>
<text x="266.2" y="137.5">JP9</text>
<text x="29.3" y="138.3">10k</text>
<text x="243.4" y="149.4">JACK_PIN3</text>
<text x="262.7" y="148.8">JACK_PIN3</text>
<text x="138" y="161.5">J7</text>
<text x="30.9" y="170.7">R1</text>
<text x="31" y="173.3">10K</text>
</g>
<g font-size="2.1" fill="#c20000">
<text x="110.2" y="41.7">D12</text>
<text x="110.2" y="39.1">D13</text>
<text x="110.2" y="44.2">D11</text>
<text x="110.2" y="46.7">D10</text>
<text x="209.4" y="47.4">D11</text>
<text x="209.4" y="44.8">D12</text>
<text x="209.4" y="42.3">D13</text>
<text x="111.4" y="51.8">D8</text>
<text x="111.4" y="49.3">D9</text>
<text x="209.4" y="49.9">D10</text>
<text x="210.6" y="52.4">D9</text>
<text x="61.6" y="59.4">A0</text>
<text x="111.4" y="59.4">D5</text>
<text x="111.4" y="56.9">D6</text>
<text x="111.4" y="54.4">D7</text>
<text x="159.4" y="55">A0</text>
<text x="159.4" y="57.5">A1</text>
<text x="210.6" y="57.5">D7</text>
<text x="210.6" y="55">D8</text>
<text x="61.6" y="62">A1</text>
<text x="61.6" y="64.5">A2</text>
<text x="111.4" y="64.5">D3</text>
<text x="111.4" y="62">D4</text>
<text x="159.4" y="60.1">A2</text>
<text x="159.4" y="62.6">A3</text>
<text x="159.4" y="65.1">A4</text>
<text x="210.6" y="65.1">D4</text>
<text x="210.6" y="62.6">D5</text>
<text x="210.6" y="60.1">D6</text>
<text x="61.6" y="67.1">A3</text>
<text x="61.6" y="69.6">A4</text>
<text x="111.4" y="67.1">D2</text>
<text x="159.4" y="67.7">A5</text>
<text x="159.4" y="70.2">A6</text>
<text x="210.6" y="70.2">D2</text>
<text x="210.6" y="67.7">D3</text>
<text x="61.6" y="72.1">A5</text>
<text x="159.4" y="72.8">A7</text>
<text x="184.4" y="142">A4</text>
<text x="184.4" y="139.4">A5</text>
<text x="201" y="143.4">D2</text>
<text x="201" y="140.8">D3</text>
<text x="219.1" y="142.7">D6</text>
<text x="219.1" y="140.2">D7</text>
<text x="237.3" y="142.6">D10</text>
<text x="237.3" y="140.1">D11</text>
<text x="254.4" y="140.8">D12</text>
<text x="272.1" y="139.9">D13</text>
<text x="184.4" y="149.6">A1</text>
<text x="184.4" y="147.1">A2</text>
<text x="184.4" y="144.5">A3</text>
<text x="201" y="148.5">A6</text>
<text x="201" y="145.9">A7</text>
<text x="219.1" y="147.8">D4</text>
<text x="219.1" y="145.3">D5</text>
<text x="238.5" y="147.7">D8</text>
<text x="238.5" y="145.2">D9</text>
<text x="184.4" y="152.1">A0</text>
<text x="115.6" y="166.2">D4</text>
<text x="114.4" y="173.9">D11</text>
<text x="115.6" y="168.8">D7</text>
<text x="115.6" y="171.3">D8</text>
</g>
<g font-size="2.1" fill="#840000">
<text x="220.6" y="106.5">+</text>
<text x="252.4" y="106.5">+</text>
<text x="178" y="184">Sheet: /</text>
<text x="178" y="181">www.emakefun.com</text>
<text x="178" y="186.7">File: Sensor-V6.2.sch</text>
<text x="178" y="196.9">KiCad E.D.A. kicad (5.1.0)-1</text>
<text x="178" y="194.1">Size: A4</text>
<text x="200" y="194.1">Date:</text>
<text x="263" y="194.1">Rev:</text>
<text x="263" y="196.9">Id: 1/1</text>
</g>
<g font-size="1.8" fill="#840000">
<text x="35" y="11.9">1</text>
<text x="85" y="11.9">2</text>
<text x="135" y="11.9">3</text>
<text x="185" y="11.9">4</text>
<text x="235" y="11.9">5</text>
<text x="285" y="11.9">6</text>
<text x="10.4" y="35.9">A</text>
<text x="285.4" y="35.9">A</text>
<text x="10.4" y="85.9">B</text>
<text x="285.4" y="85.9">B</text>
<text x="34.8" y="100.2">3</text>
<text x="19.6" y="102.7">1</text>
<text x="34.8" y="105.3">2</text>
<text x="179.6" y="102.3">1</text>
<text x="179.6" y="104.8">2</text>
<text x="221.9" y="102.3">1</text>
<text x="234.6" y="102.3">3</text>
<text x="228.5" y="109.3" transform="rotate(-90 228.5 109.3)">2</text>
<text x="43.7" y="119.5" transform="rotate(-90 43.7 119.5)">3</text>
<text x="32" y="127.6">1</text>
<text x="10.4" y="135.9">C</text>
<text x="43.7" y="137.3" transform="rotate(-90 43.7 137.3)">2</text>
<text x="285.4" y="135.9">C</text>
<text x="41.9" y="168.7" transform="rotate(-90 41.9 168.7)">1</text>
<text x="44.4" y="168.7" transform="rotate(-90 44.4 168.7)">2</text>
<text x="47" y="168.7" transform="rotate(-90 47 168.7)">3</text>
<text x="10.4" y="185.9">D</text>
<text x="285.4" y="185.9">D</text>
<text x="35" y="199.9">1</text>
<text x="85" y="199.9">2</text>
<text x="135" y="199.9">3</text>
<text x="185" y="199.9">4</text>
<text x="235" y="199.9">5</text>
<text x="285" y="199.9">6</text>
</g>
<g font-size="1.8" fill="#008484">
<text x="162.1" y="28.5">+3.3V</text>
<text x="152.6" y="34.6">+BATT</text>
<text x="157.9" y="30.8">VCC</text>
<text x="53.8" y="41.8">VCC</text>
<text x="58" y="38.4">+3.3V</text>
<text x="48.7" y="43.9">+BATT</text>
<text x="117.2" y="43.9">GND</text>
<text x="161.1" y="52.1">GND</text>
<text x="53.3" y="60.3">GND</text>
<text x="46.2" y="92.8">VIN</text>
<text x="128.8" y="95.5">VCC</text>
<text x="181.4" y="95">+BATT</text>
<text x="197" y="93.5">VIN</text>
<text x="250.5" y="90.9">VCC</text>
<text x="87.5" y="99">VCC</text>
<text x="108.1" y="97.9">VIN</text>
<text x="203" y="100.4">D3</text>
<text x="228" y="99.8">U7</text>
<text x="202.1" y="106.9">SS34</text>
<text x="212.9" y="105.5">C2</text>
<text x="220.4" y="105">C3</text>
<text x="224.7" y="103.1">VI</text>
<text x="229.4" y="106.6" transform="rotate(-90 229.4 106.6)">GND</text>
<text x="230.3" y="103.1">VO</text>
<text x="241.6" y="105.4">C5</text>
<text x="252.1" y="105.2">C6</text>
<text x="111.3" y="110.7">GND</text>
<text x="129.5" y="112">GND</text>
<text x="176" y="108.6">J6</text>
<text x="181.8" y="112.7">GND</text>
<text x="213.1" y="110.8">0.1uF</text>
<text x="220.5" y="111.3">47uf</text>
<text x="230.4" y="110.1">78M05</text>
<text x="241.7" y="111.1">0.1uF</text>
<text x="252.4" y="111.1">47uf</text>
<text x="268.1" y="111.1">Red</text>
<text x="268.1" y="108.8">D1</text>
<text x="85.7" y="114.8">GND</text>
<text x="86.7" y="119">VCC</text>
<text x="100.5" y="114.2">L298N</text>
<text x="116.7" y="114.2">Infrared Tracking</text>
<text x="129.4" y="117.7">VCC</text>
<text x="90.1" y="123.7">D2</text>
<text x="112.9" y="121.9">VCC</text>
<text x="226.9" y="123.6">GND</text>
<text x="89" y="128.7">1N4007</text>
<text x="177" y="131.2">VCC</text>
<text x="213" y="131.3">VCC</text>
<text x="231.1" y="130.8">VCC</text>
<text x="85.7" y="136.5">GND</text>
<text x="111.5" y="136.5">GND</text>
<text x="129.1" y="135.2">GND</text>
<text x="179" y="137.1">JP7</text>
<text x="195.9" y="132.4">VCC</text>
<text x="214.8" y="137">JP4</text>
<text x="233.2" y="136.7">JP6</text>
<text x="259.3" y="133.4">VCC</text>
<text x="276.6" y="132.6">VCC</text>
<text x="44.9" y="154.8">U1</text>
<text x="176.1" y="153.1" transform="rotate(-90 176.1 153.1)">JACK_PIN4*3</text>
<text x="195.5" y="150.6" transform="rotate(-90 195.5 150.6)">JACK_PIN4*3</text>
<text x="212" y="151.3" transform="rotate(-90 212 151.3)">JACK_PIN4*3</text>
<text x="230.2" y="151.1" transform="rotate(-90 230.2 151.1)">JACK_PIN4*3</text>
<text x="257.6" y="152.9">GND</text>
<text x="274.3" y="152">GND</text>
<text x="28" y="161.8">VCC</text>
<text x="50.7" y="161.2">IR</text>
<text x="90.9" y="158.8">VCC</text>
<text x="128.9" y="157.7">+3.3V</text>
<text x="195.5" y="159">GND</text>
<text x="212.5" y="158.5">GND</text>
<text x="230.7" y="158.6">GND</text>
<text x="61.1" y="162.4">VCC</text>
<text x="105.7" y="164.6">RN1</text>
<text x="176.6" y="162.3">GND</text>
<text x="126.3" y="169.9">C4</text>
<text x="134.3" y="170.4">NRF24L01+</text>
<text x="50.4" y="178">C1</text>
<text x="105.3" y="177.1">100R</text>
<text x="125.9" y="175.1">10uF</text>
<text x="50.5" y="180.3">0.1uF</text>
<text x="93" y="183.3">GND</text>
<text x="135.5" y="183.7">GND</text>
<text x="45.4" y="190.8">GND</text>
</g>
<g font-size="1.8" fill="#c20000">
<text x="111.8" y="69.6">TX</text>
<text x="111.6" y="72.1">RX</text>
<text x="210.8" y="72.8">RX</text>
<text x="211" y="75.3">TX</text>
<text x="82.3" y="104.9">Ultrasonic</text>
<text x="150.5" y="124.1">Moto</text>
<text x="20.8" y="127.6">Motor</text>
<text x="146" y="129.2">Ultrasonic</text>
<text x="149.9" y="126.6">D3</text>
<text x="24.6" y="176.9">D11</text>
</g>
<g font-size="1.8" fill="#008400">
<text x="197.8" y="137.6">JP3</text>
<text x="47.6" y="142.9">GND</text>
</g>
<g font-size="1.7" fill="#008484">
<text x="74.7" y="113.3">Ultrasonic</text>
<text x="71.7" y="134.4">Avoidance Left</text>
<text x="96.5" y="133.5">Avoidance right</text>
<text x="120.2" y="132.3">Uart</text>
</g>
<g font-size="1.4" fill="#008484">
<text x="84.9" y="161.6">PS2</text>
<text x="85.4" y="159.6">U6</text>
</g>
<g font-size="1.4" fill="#840000">
<text x="103.3" y="167.8">1</text>
<text x="110.9" y="167.8">8</text>
<text x="103.3" y="170.3">2</text>
<text x="103.3" y="172.8">3</text>
<text x="110.9" y="172.8">6</text>
<text x="110.9" y="170.3">7</text>
<text x="103.3" y="175.4">4</text>
<text x="110.9" y="175.4">5</text>
</g>
<g font-size="1.4" fill="#0000c2">
<text x="148.7" y="164.1">IRQ</text>
<text x="148.7" y="165.8">MOSI</text>
<text x="148.7" y="167.4">CSN</text>
<text x="153.3" y="165.8">SCK</text>
</g>
<g font-size="1.1" fill="#008484">
<text x="99.8" y="34.7">AREF</text>
<text x="74.3" y="37.2">RESERVED</text>
<text x="74.3" y="39.7">IOREF</text>
<text x="100.4" y="37.2">GND</text>
<text x="100.8" y="39.7">D13</text>
<text x="74.3" y="42.3">RESET</text>
<text x="74.3" y="44.8">3.3V</text>
<text x="74.3" y="47.4">5V</text>
<text x="100.8" y="47.4">D10</text>
<text x="100.8" y="44.8">D11</text>
<text x="100.8" y="42.3">D12</text>
<text x="74.3" y="49.9">GND</text>
<text x="74.3" y="52.4">GND</text>
<text x="101.4" y="52.4">D8</text>
<text x="101.4" y="49.9">D9</text>
<text x="74.3" y="55">Vin</text>
<text x="101.4" y="57.5">D6</text>
<text x="101.4" y="55">D7</text>
<text x="74.3" y="62.6">A1</text>
<text x="74.3" y="65.1">A2</text>
<text x="74.3" y="60.1">A0</text>
<text x="101.4" y="65.1">D3</text>
<text x="101.4" y="62.6">D4</text>
<text x="101.4" y="60.1">D5</text>
<text x="74.3" y="67.7">A3</text>
<text x="74.3" y="70.2">A4</text>
<text x="99.7" y="70.2">TX/D1</text>
<text x="101.4" y="67.7">D2</text>
<text x="74.3" y="72.8">A5</text>
<text x="99.6" y="72.8">RX/D0</text>
</g>
<g font-size="1.1" fill="#840000">
<text x="105.7" y="34.1">30</text>
<text x="70.5" y="36.6">1</text>
<text x="70.5" y="39.1">2</text>
<text x="70.5" y="41.7">3</text>
<text x="105.7" y="41.7">27</text>
<text x="105.7" y="39.1">28</text>
<text x="105.7" y="36.6">29</text>
<text x="70.5" y="44.2">4</text>
<text x="70.5" y="46.8">5</text>
<text x="105.7" y="46.8">25</text>
<text x="105.7" y="44.2">26</text>
<text x="70.5" y="49.3">6</text>
<text x="70.5" y="51.8">7</text>
<text x="105.7" y="51.8">23</text>
<text x="105.7" y="49.3">24</text>
<text x="70.5" y="54.4">8</text>
<text x="70.5" y="59.5">9</text>
<text x="105.7" y="59.5">20</text>
<text x="105.7" y="56.9">21</text>
<text x="105.7" y="54.4">22</text>
<text x="70.2" y="62">10</text>
<text x="70.2" y="64.5">11</text>
<text x="105.7" y="64.5">18</text>
<text x="105.7" y="62">19</text>
<text x="70.2" y="67.1">12</text>
<text x="70.2" y="69.6">13</text>
<text x="105.7" y="69.6">16</text>
<text x="105.7" y="67.1">17</text>
<text x="70.2" y="72.2">14</text>
<text x="105.7" y="72.2">15</text>
<text x="87.4" y="163.7">1</text>
<text x="87.4" y="165">2</text>
<text x="87.4" y="166.3">3</text>
<text x="87.4" y="168.8">4</text>
<text x="87.4" y="170.1">5</text>
<text x="87.4" y="171.3">6</text>
<text x="87.4" y="173.9">7</text>
<text x="87.4" y="175.2">8</text>
<text x="87.4" y="176.4">9</text>
</g>
<g font-size="1.1" fill="#c20000">
<text x="85.2" y="106.2">D2</text>
<text x="108.9" y="107.2">D10</text>
<text x="109.5" y="105.9">D6</text>
<text x="127" y="108">A1</text>
<text x="127" y="106.7">A0</text>
<text x="109.5" y="108.5">D5</text>
<text x="109.5" y="109.7">D9</text>
<text x="127" y="109.2">A2</text>
<text x="127.1" y="127.3">RX</text>
<text x="127.3" y="128.5">TX</text>
<text x="132" y="164.3">D11</text>
<text x="132" y="165.5">D7</text>
<text x="143.7" y="164.3">D13</text>
<text x="143.9" y="163">D12</text>
<text x="144.3" y="165.5">D4</text>
</g>
<g font-size="1.1" fill="#0000c2">
<text x="75.4" y="165.5">DATA</text>
<text x="75.4" y="166.8">CMD</text>
<text x="75.4" y="168">VIBRATION</text>
<text x="75.4" y="169.3">GND</text>
<text x="75.4" y="170.6">3.3V</text>
<text x="75.4" y="171.9">ATT</text>
<text x="75.4" y="173.1">CLK</text>
<text x="75.4" y="174.4">NG</text>
<text x="75.4" y="175.7">ACK</text>
</g>
<text font-size="1" fill="#008400" x="94.6" y="125.1">D12</text>
<g font-size="1" fill="#c20000">
<text x="109.7" y="125.9">A5</text>
<text x="85.2" y="126.4">A3</text>
<text x="109.7" y="127.1">A4</text>
</g>
<g font-size=".7" fill="#840000">
<text x="48.7" y="101.6">2</text>
<text x="48.7" y="102.9">1</text>
<text x="81.2" y="107.5">2</text>
<text x="81.2" y="106.2">3</text>
<text x="81.2" y="104.9">4</text>
<text x="105.5" y="103.4">1</text>
<text x="105.5" y="104.7">2</text>
<text x="105.5" y="106">3</text>
<text x="105.5" y="107.2">4</text>
<text x="123.8" y="104.2">1</text>
<text x="123.8" y="105.5">2</text>
<text x="123.8" y="106.7">3</text>
<text x="123.8" y="108">4</text>
<text x="81.2" y="108.8">1</text>
<text x="105.5" y="108.5">5</text>
<text x="105.5" y="109.8">6</text>
<text x="123.8" y="109.3">5</text>
<text x="81.1" y="125.1">4</text>
<text x="105.6" y="125.9">4</text>
<text x="124.4" y="124.8">1</text>
<text x="144.1" y="124.1">3</text>
<text x="81.1" y="129">1</text>
<text x="81.1" y="127.7">2</text>
<text x="81.1" y="126.4">3</text>
<text x="105.6" y="129.7">1</text>
<text x="105.6" y="128.4">2</text>
<text x="105.6" y="127.2">3</text>
<text x="124.4" y="126">2</text>
<text x="124.4" y="127.3">3</text>
<text x="124.4" y="128.6">4</text>
<text x="144.1" y="129.2">1</text>
<text x="144.1" y="126.7">2</text>
<text x="178.2" y="137.3" transform="rotate(-90 178.2 137.3)">2</text>
<text x="232.3" y="138" transform="rotate(-90 232.3 138)">2</text>
<text x="180.8" y="142">7</text>
<text x="180.8" y="139.5">8</text>
<text x="197.2" y="138.7" transform="rotate(-90 197.2 138.7)">2</text>
<text x="199.7" y="143.4">5</text>
<text x="199.7" y="140.9">6</text>
<text x="214.2" y="138.1" transform="rotate(-90 214.2 138.1)">2</text>
<text x="216.7" y="142.8">5</text>
<text x="216.7" y="140.3">6</text>
<text x="234.9" y="142.7">5</text>
<text x="234.9" y="140.1">6</text>
<text x="251.7" y="143.4">2</text>
<text x="251.7" y="140.9">3</text>
<text x="270.5" y="142.5">2</text>
<text x="270.5" y="140">3</text>
<text x="180.8" y="149.7">4</text>
<text x="180.8" y="147.1">5</text>
<text x="180.8" y="144.6">6</text>
<text x="199.7" y="148.5">3</text>
<text x="199.7" y="146">4</text>
<text x="216.7" y="147.9">3</text>
<text x="216.7" y="145.3">4</text>
<text x="234.9" y="147.7">3</text>
<text x="234.9" y="145.2">4</text>
<text x="251.7" y="146">1</text>
<text x="270.5" y="145.1">1</text>
<text x="178.2" y="155.1" transform="rotate(-90 178.2 155.1)">1</text>
<text x="180.8" y="152.2">3</text>
<text x="197.2" y="151.4" transform="rotate(-90 197.2 151.4)">1</text>
<text x="214.2" y="150.8" transform="rotate(-90 214.2 150.8)">1</text>
<text x="232.3" y="150.7" transform="rotate(-90 232.3 150.7)">1</text>
<text x="135.8" y="163">1</text>
<text x="135.8" y="164.3">3</text>
<text x="135.8" y="165.6">5</text>
<text x="135.8" y="166.8">7</text>
<text x="142.1" y="163">2</text>
<text x="142.1" y="164.3">4</text>
<text x="142.1" y="165.6">6</text>
<text x="142.1" y="166.8">8</text>
</g>
</svg>
